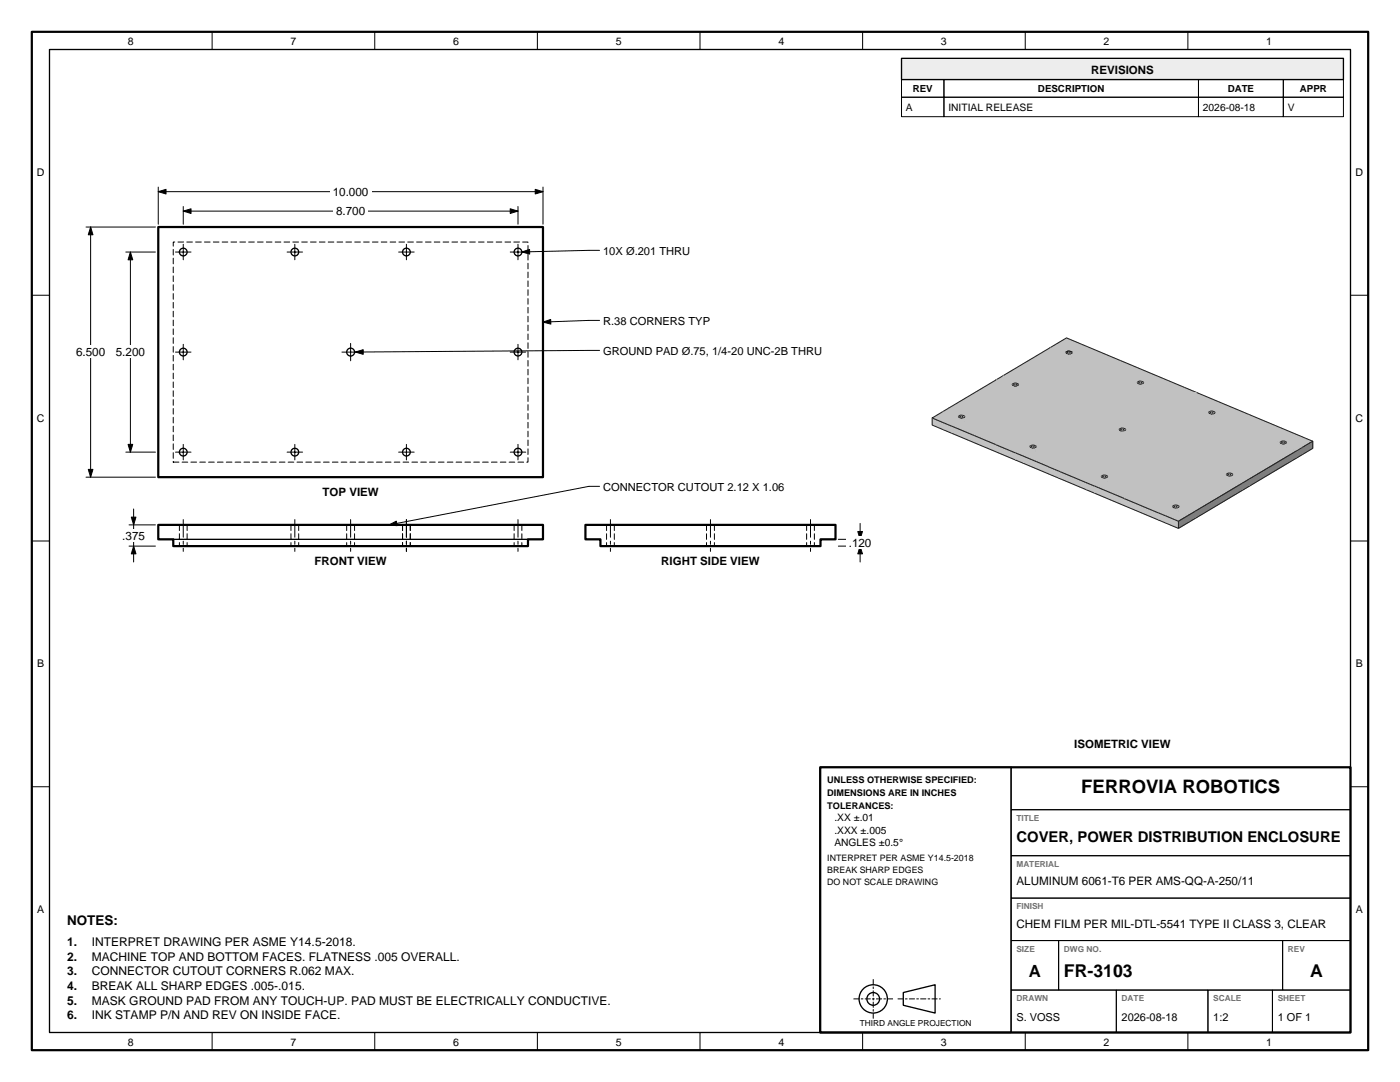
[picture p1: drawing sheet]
<svg xmlns="http://www.w3.org/2000/svg" width="279mm" height="216mm" viewBox="0 0 279 216" stroke-linecap="round" stroke-linejoin="round" font-family="sans-serif">
<path d="M201.8 153.1h67.7v8.5h-67.7zM201.8 161.6h67.7v9.1h-67.7zM201.8 170.7h67.7v8.5h-67.7zM201.8 179.2h67.7v8.5h-67.7zM201.8 187.7h9.5v9.9h-9.5zM201.8 197.6h21v8.4h-21zM211.3 187.7h44.7v9.9h-44.7zM222.8 197.6h18.3v8.4h-18.3zM241.1 197.6h12.8v8.4h-12.8zM253.9 197.6h15.6v8.4h-15.6zM256 187.7h13.5v9.9h-13.5z" fill="none" stroke="#000" stroke-width=".2"/>
<path d="M163.7 153.1h105.8v52.9h-105.8z" fill="none" stroke="#000" stroke-width=".44"/>
<g fill="none" stroke="#000" stroke-width=".26">
<path d="M163.7 153.1h38.1v52.9h-38.1zM180.3 198l6.3-1.5v5.6l-6.3-1.5z"/>
<circle cx="174.3" cy="199.3" r="2.82"/>
<circle cx="174.3" cy="199.3" r="1.27"/>
</g>
<path d="M170.4 199.3h7.8M174.3 195.4v7.8M179.2 199.3h8.5" fill="none" stroke="#000" stroke-width=".2" stroke-dasharray="1.1 .4 .4 .4"/>
<path d="M179.9 11.6h88.2v4.3h-88.2z" fill="#ededeb" stroke="#000" stroke-width=".26"/>
<g fill="none" stroke="#000" stroke-width=".2">
<path d="M179.9 15.9h8.5v3.5h-8.5zM179.9 19.4h8.5v3.9h-8.5zM188.4 15.9h50.8v3.5h-50.8zM188.4 19.4h50.8v3.9h-50.8zM239.2 15.9h16.9v3.5h-16.9zM239.2 19.4h16.9v3.9h-16.9zM256.1 15.9h12v3.5h-12zM256.1 19.4h12v3.9h-12zM31.6 37.3v7.4M31.6 38.2h76.8M108.4 37.3v7.4M35 50.3h3.1"/>
<path d="M36.6 48.7v3.1M57.3 50.3h3.1M58.8 48.7v3.1M79.6 50.3h3.1M81.1 48.7v3.1M101.8 50.3h3.1M103.4 48.7v3.1M35 70.3h3.1M36.6 68.7v3.1M68.2 70.3h3.5M70 68.5v3.5M101.8 70.3h3.1"/>
<path d="M103.4 68.7v3.1M35 90.2h3.1M36.6 88.7v3.1M57.3 90.2h3.1M58.8 88.7v3.1M79.6 90.2h3.1M81.1 88.7v3.1M101.8 90.2h3.1M103.4 88.7v3.1"/>
</g>
<path d="M31.6 45.3h76.8v49.9h-76.8z" fill="none" stroke="#000" stroke-width=".44"/>
<path d="M34.6 48.3h70.8v43.9h-70.8z" fill="none" stroke="#000" stroke-width=".2" stroke-dasharray="1.1 .6"/>
<g fill="none" stroke="#000" stroke-width=".26">
<circle cx="36.6" cy="50.3" r=".77"/>
<circle cx="58.8" cy="50.3" r=".77"/>
<circle cx="81.1" cy="50.3" r=".77"/>
<circle cx="103.4" cy="50.3" r=".77"/>
<circle cx="36.6" cy="70.3" r=".77"/>
<circle cx="70" cy="70.3" r=".79"/>
<circle cx="103.4" cy="70.3" r=".77"/>
<circle cx="36.6" cy="90.2" r=".77"/>
<circle cx="58.8" cy="90.2" r=".77"/>
<circle cx="81.1" cy="90.2" r=".77"/>
<circle cx="103.4" cy="90.2" r=".77"/>
</g>
<path d="M31.6 38.2l1.5-.4v.9zM106.8 37.8l1.6 .4-1.6 .5z" fill="#000" stroke="#000" stroke-width=".2"/>
<path d="M65.8 36.9h8.3v2.6h-8.3z" fill="#fff"/>
<path d="M36.6 41.2v3.5M36.6 42.1h66.8M103.4 41.2v3.5" fill="none" stroke="#000" stroke-width=".2"/>
<path d="M36.6 42.1l1.5-.4v.9zM101.8 41.7l1.6 .4-1.6 .5z" fill="#000" stroke="#000" stroke-width=".2"/>
<path d="M66.5 40.8h7v2.6h-7z" fill="#fff"/>
<path d="M17.2 45.3h13.8M18.1 45.3v49.9M17.2 95.2h13.8" fill="none" stroke="#000" stroke-width=".2"/>
<path d="M18.1 45.3l.4 1.6h-.9zM17.6 93.7h.9l-.4 1.5z" fill="#000" stroke="#000" stroke-width=".2"/>
<path d="M14.6 69h7v2.5h-7z" fill="#fff"/>
<path d="M25.1 50.3h5.9M26 50.3v39.9M25.1 90.2h5.9" fill="none" stroke="#000" stroke-width=".2"/>
<path d="M26 50.3l.5 1.5h-.9zM25.6 88.7h.9l-.5 1.5z" fill="#000" stroke="#000" stroke-width=".2"/>
<path d="M22.5 69h7v2.5h-7z" fill="#fff"/>
<path d="M31.6 104.7h76.8v2.9h-3v1.4h-70.8v-1.4h-3z" fill="none" stroke="#000" stroke-width=".44"/>
<path d="M34.6 107.6h70.8" fill="none" stroke="#000" stroke-width=".26"/>
<path d="M35.8 104.7v4.3M37.3 104.7v4.3M58.1 104.7v4.3M59.6 104.7v4.3M69.2 104.7v4.3M70.8 104.7v4.3M80.3 104.7v4.3M81.9 104.7v4.3M102.6 104.7v4.3M104.1 104.7v4.3" fill="none" stroke="#000" stroke-width=".2" stroke-dasharray="1.1 .6"/>
<path d="M36.6 103.7v6.3M58.8 103.7v6.3M70 103.7v6.3M81.1 103.7v6.3M103.4 103.7v6.3" fill="none" stroke="#000" stroke-width=".2" stroke-dasharray="3.5 .8 .6 .8"/>
<path d="M25.8 104.7h5.2M25.8 109h5.2M26.7 101.6v10.5" fill="none" stroke="#000" stroke-width=".2"/>
<path d="M26.2 103.2h.9l-.4 1.5zM26.7 109l.4 1.5h-.9z" fill="#000" stroke="#000" stroke-width=".2"/>
<path d="M23.8 105.5h5.7v2.6h-5.7z" fill="#fff"/>
<path d="M116.8 104.7h49.9v2.9h-3v1.4h-43.9v-1.4h-3z" fill="none" stroke="#000" stroke-width=".44"/>
<path d="M121.1 104.7v4.3M122.6 104.7v4.3M141 104.7v4.3M142.6 104.7v4.3M161 104.7v4.3M162.5 104.7v4.3" fill="none" stroke="#000" stroke-width=".2" stroke-dasharray="1.1 .6"/>
<path d="M121.8 103.7v6.3M141.8 103.7v6.3M161.8 103.7v6.3" fill="none" stroke="#000" stroke-width=".2" stroke-dasharray="3.5 .8 .6 .8"/>
<path d="M167.3 107.6h5.3M167.3 109h5.3M171.7 104.4v7.7" fill="none" stroke="#000" stroke-width=".2"/>
<path d="M171.2 106.1h.9l-.4 1.5zM171.7 109l.4 1.5h-.9z" fill="#000" stroke="#000" stroke-width=".2"/>
<path d="M168.8 107h5.7v2.5h-5.7z" fill="#fff"/>
<path d="M119.7 50l-15.6 .3M119.7 63.9l-11.3 .4M119.7 69.9l-48.8 .3M119.7 97h-2.2l-39.8 7.7" fill="none" stroke="#000" stroke-width=".2"/>
<path d="M104.1 50.3l1.6-.5v.9zM70.9 70.2l1.6-.4v.9zM108.4 64.3l1.5-.6v1zM77.7 104.7l1.4-.7 .2 .9z" fill="#000" stroke="#000" stroke-width=".2"/>
<g fill="#bdc2c7" stroke="#bdc2c7" stroke-width=".2">
<path d="M209.5 69.4l1.3-.8 2.4 1.1-1.3 .7z"/>
<path d="M213.2 69.7l.5 .1-.1 .3-.3-.1z"/>
<path d="M212.9 69.9l.3-.2 .1 .3-.2 .1z"/>
<path d="M213.7 69.8l.6 .3-.4 .1-.3-.1z"/>
<path d="M212.3 70.2l.6-.3 .2 .2-.4 .2z"/>
<path d="M213.9 70.2l.4-.1 .5 .2h-.8z"/>
<path d="M211.9 70.4l.4-.2 .4 .1v.1z"/>
<path d="M203.3 76.4l9.9-5.8 3.9 1.7v14.8h-13.8z"/>
</g>
<path d="M210.8 68.6l-1.3 .8M213.1 70.1h.5v1.4h-.5zM213.3 70l.7 .3M213.3 70l-.6 .4M217.1 72.3l-3.9-1.7-9.9 5.8" fill="none" stroke="#1f2126" stroke-width=".2"/>
<path d="M213.3 70l.3 .1v1.4h-.3z" fill="#a6abb0" stroke="#a6abb0" stroke-width=".2"/>
<path d="M213.1 70.1l.2-.1v1.5h-.2z" fill="#8a8c91" stroke="#8a8c91" stroke-width=".2"/>
<path d="M213.6 70.1l.3 .1v1.4l-.3-.1z" fill="#bfc4c9" stroke="#1f2126" stroke-width=".2"/>
<path d="M212.7 70.3l.4-.2v1.4l-.4 .2z" fill="#7d8085" stroke="#1f2126" stroke-width=".2"/>
<path d="M213.9 70.2l.1 1.6z" fill="#babfc4" stroke="#1f2126" stroke-width=".2"/>
<path d="M212.7 70.3v1.5z" fill="#696b6e" stroke="#1f2126" stroke-width=".2"/>
<g fill="#bdc2c7" stroke="#bdc2c7" stroke-width=".2">
<path d="M214 70.3h.8l-.4 .2h-.4z"/>
<path d="M211.9 70.4h.8l.1 .1-.4 .1z"/>
<path d="M213.7 70.7l.3-.2h.4l-.5 .3z"/>
<path d="M212.4 70.6l.4-.1 .4 .2-.2 .2z"/>
<path d="M213.4 70.7h.3l.2 .1-.4 .3z"/>
<path d="M213.2 70.7h.2l.1 .4-.5-.2z"/>
<path d="M217.1 72.3l13.8 5.8v9h-13.8z"/>
<path d="M210.8 68.6l2-1.2 10.8 4.5v2.1z"/>
<path d="M213.5 71.1l1.3-.8 12.7 5.3-1.3 .8z"/>
</g>
<path d="M210.8 68.6l2-1.2 10.8 4.5M214 70.3a.8 .8 0 0 1-1.3 .1M217.1 72.3l13.8 5.8M227.3 76.1l.5-.1v1.5h-.5z" fill="none" stroke="#1f2126" stroke-width=".2"/>
<path d="M227.6 76h.2v1.5l-.2-.1z" fill="#a6abb0" stroke="#a6abb0" stroke-width=".2"/>
<path d="M227.3 76.1l.3-.1v1.4l-.3 .1z" fill="#8a8c91" stroke="#8a8c91" stroke-width=".2"/>
<path d="M227.8 76l.4 .2v1.4l-.4-.1z" fill="#bfc4c9" stroke="#1f2126" stroke-width=".2"/>
<path d="M227 76.2l.3-.1v1.4l-.3 .2z" fill="#7d8085" stroke="#1f2126" stroke-width=".2"/>
<g fill="#bdc2c7" stroke="#bdc2c7" stroke-width=".2">
<path d="M227.5 75.6l.4 .2-.1 .2h-.2z"/>
<path d="M227.1 75.9l.4-.3 .1 .4-.3 .1z"/>
</g>
<path d="M227.8 76l-.5 .1" fill="none" stroke="#1f2126" stroke-width=".2"/>
<path d="M228.2 76.2l.1 1.5z" fill="#babfc4" stroke="#1f2126" stroke-width=".2"/>
<path d="M227 76.2v1.6z" fill="#696b6e" stroke="#1f2126" stroke-width=".2"/>
<g fill="#bdc2c7" stroke="#bdc2c7" stroke-width=".2">
<path d="M214.7 71.6l14.7 6.1v4.8h-11.4l-3.3-1.3z"/>
<path d="M227.9 75.8l.7 .3-.4 .1-.4-.2z"/>
<path d="M226.6 76.2l.5-.3 .2 .2-.3 .1z"/>
<path d="M228.2 76.2l.4-.1 .4 .2h-.7z"/>
<path d="M202.5 76l.5 .2-.2 .2h-.2z"/>
<path d="M226.2 76.4l.4-.2h.4v.2z"/>
<path d="M228.3 76.3h.7l-.4 .2-.4-.1z"/>
<path d="M226.2 76.4h.8v.1l-.4 .1z"/>
<path d="M227.9 76.6l.3-.2 .4 .1-.5 .3z"/>
<path d="M226.6 76.6l.4-.1 .4 .2-.1 .2z"/>
<path d="M227.7 76.7l.2-.1 .2 .2-.4 .2z"/>
<path d="M227.4 76.7h.3v.3l-.4-.1z"/>
<path d="M189.6 84.7l13.7-8.3v10.7h-7.8z"/>
<path d="M200.1 75l9.4-5.6 4 1.7 1.2 .5v9.6z"/>
<path d="M198.8 75.8l1.3-.8 2.4 1-1.3 .8z"/>
<path d="M200.1 75l11.9 5z"/>
</g>
<path d="M200.1 75h.1M202.3 76.5l.5-.1v1.5h-.5zM202.6 76.4h.2M203.3 76.4l-13.7 8.3 5.9 2.4M209.5 69.4l-10.7 6.4M227.8 76l.5 .3a.71 .71 0 0 1-1.3-.1l.3-.1" fill="none" stroke="#1f2126" stroke-width=".2"/>
<path d="M202.6 76.4h.2v1.5l-.2-.1z" fill="#a6abb0" stroke="#a6abb0" stroke-width=".2"/>
<path d="M202.3 76.5l.3-.1v1.4l-.3 .1z" fill="#8a8c91" stroke="#8a8c91" stroke-width=".2"/>
<path d="M202.8 76.4l.4 .2v1.4l-.4-.1z" fill="#bfc4c9" stroke="#1f2126" stroke-width=".2"/>
<path d="M202 76.7l.3-.2v1.4l-.3 .2z" fill="#7d8085" stroke="#1f2126" stroke-width=".2"/>
<path d="M202.1 76.3l.4-.3 .1 .4-.3 .1z" fill="#bdc2c7" stroke="#bdc2c7" stroke-width=".2"/>
<path d="M202.6 76.4l-.3 .1" fill="none" stroke="#1f2126" stroke-width=".2"/>
<path d="M203.2 76.6l.1 1.5z" fill="#babfc4" stroke="#1f2126" stroke-width=".2"/>
<path d="M202 76.7v1.5z" fill="#696b6e" stroke="#1f2126" stroke-width=".2"/>
<g fill="#bdc2c7" stroke="#bdc2c7" stroke-width=".2">
<path d="M203 76.2l.6 .3-.4 .1-.4-.2z"/>
<path d="M201.6 76.6l.5-.3 .2 .2-.3 .2z"/>
<path d="M203.2 76.6l.4-.1 .4 .2h-.7z"/>
<path d="M201.2 76.8l.4-.2 .4 .1v.1z"/>
<path d="M198.8 75.8l11.9 5z"/>
<path d="M203.3 76.7h.7l-.3 .2-.4-.1z"/>
<path d="M201.2 76.8h.8l.1 .1-.4 .1z"/>
<path d="M202.9 77l.4-.2 .4 .1-.6 .3z"/>
<path d="M201.7 77l.4-.1 .3 .2-.1 .2z"/>
<path d="M202.7 77.1l.2-.1 .2 .2-.3 .3z"/>
<path d="M202.4 77.1h.3l.1 .4-.5-.2z"/>
<path d="M202.8 77.5l1.2-.8 9.3 3.9v1.3z"/>
<path d="M230.9 78.1l13.8 5.7v3.3h-13.8z"/>
<path d="M223.6 71.9l12.8 5.4v1h-2.5l-10.3-4.3z"/>
<path d="M236.4 77.3l2.5 1h-2.5z"/>
<path d="M227.7 77l1.3-.7 12.7 5.3-1.2 .8z"/>
<path d="M233.9 78.3h2.5v1.1z"/>
<path d="M229.4 77.7l11.4 4.8h-11.4z"/>
<path d="M212 80l11.9 5z"/>
</g>
<path d="M198.8 75.8h.1M202.8 76.4l.5 .3a.71 .71 0 0 1-1.3 0l.3-.2M223.6 71.9l15.3 6.4M230.9 78.1l13.8 5.7M241.6 82h.5v1.4l-.5 .1z" fill="none" stroke="#1f2126" stroke-width=".2"/>
<path d="M241.8 82h.3v1.4h-.3z" fill="#a6abb0" stroke="#a6abb0" stroke-width=".2"/>
<path d="M241.6 82h.2v1.4l-.2 .1z" fill="#8a8c91" stroke="#8a8c91" stroke-width=".2"/>
<path d="M242.1 82l.3 .2v1.4l-.3-.2z" fill="#bfc4c9" stroke="#1f2126" stroke-width=".2"/>
<path d="M241.2 82.2l.4-.2v1.5l-.4 .1z" fill="#7d8085" stroke="#1f2126" stroke-width=".2"/>
<g fill="#bdc2c7" stroke="#bdc2c7" stroke-width=".2">
<path d="M241.7 81.6l.5 .2-.1 .2h-.3z"/>
<path d="M241.4 81.8l.3-.2 .1 .4h-.2z"/>
</g>
<path d="M242.1 82h-.5" fill="none" stroke="#1f2126" stroke-width=".2"/>
<path d="M242.4 82.2l.1 1.5z" fill="#babfc4" stroke="#1f2126" stroke-width=".2"/>
<path d="M241.2 82.2v1.6z" fill="#696b6e" stroke="#1f2126" stroke-width=".2"/>
<g fill="#bdc2c7" stroke="#bdc2c7" stroke-width=".2">
<path d="M242.2 81.8l.6 .3-.4 .1-.3-.2z"/>
<path d="M188.1 82.2l1.3-.8 2.4 1-1.3 .8z"/>
<path d="M240.8 82.2l.6-.4 .2 .2-.4 .2z"/>
<path d="M210.7 80.8l11.9 5z"/>
<path d="M213.3 80.6l10.6 4.4-1.3 .8-9.3-3.9z"/>
<path d="M242.4 82.2l.4-.1 .5 .2h-.8z"/>
<path d="M240.5 82.4l.3-.2h.4v.2z"/>
<path d="M242.5 82.3h.8l-.4 .2-.4-.1z"/>
<path d="M240.5 82.4h.7l.1 .1-.4 .1z"/>
<path d="M242.2 82.6l.3-.2 .4 .1-.5 .3z"/>
</g>
<path d="M189.4 81.4l-1.3 .8M191.6 82.9l.5-.1v1.5h-.5zM241.6 82l-.4 .2 .1 .3M242.1 82l.4 .3-.3 .3" fill="none" stroke="#1f2126" stroke-width=".2"/>
<path d="M191.9 82.8h.2v1.5l-.2-.1z" fill="#a6abb0" stroke="#a6abb0" stroke-width=".2"/>
<path d="M191.6 82.9l.3-.1v1.4l-.3 .1z" fill="#8a8c91" stroke="#8a8c91" stroke-width=".2"/>
<path d="M192.1 82.8l.4 .2v1.4l-.4-.1z" fill="#bfc4c9" stroke="#1f2126" stroke-width=".2"/>
<path d="M191.3 83l.3-.1v1.4l-.3 .2z" fill="#7d8085" stroke="#1f2126" stroke-width=".2"/>
<g fill="#bdc2c7" stroke="#bdc2c7" stroke-width=".2">
<path d="M240.9 82.6l.4-.1 .4 .1-.2 .2z"/>
<path d="M191.8 82.4l.4 .2-.1 .2h-.2z"/>
<path d="M191.4 82.7l.4-.3 .1 .4-.3 .1z"/>
</g>
<path d="M192.1 82.8l-.5 .1M241.3 82.5l.4 .1" fill="none" stroke="#1f2126" stroke-width=".2"/>
<path d="M192.5 83l.1 1.5z" fill="#babfc4" stroke="#1f2126" stroke-width=".2"/>
<g fill="#bdc2c7" stroke="#bdc2c7" stroke-width=".2">
<path d="M241.9 82.6h.3l.2 .2-.4 .2z"/>
<path d="M241.7 82.6h.2l.1 .4-.5-.2z"/>
</g>
<path d="M242.2 82.6h-.5" fill="none" stroke="#1f2126" stroke-width=".2"/>
<path d="M191.3 83v1.6z" fill="#696b6e" stroke="#1f2126" stroke-width=".2"/>
<g fill="#bdc2c7" stroke="#bdc2c7" stroke-width=".2">
<path d="M192.2 82.6l.7 .3-.4 .1-.4-.2z"/>
<path d="M190.9 83l.5-.3 .2 .2-.3 .1z"/>
<path d="M192.5 83l.4-.1 .4 .2h-.7z"/>
<path d="M190.5 83.2l.4-.2h.4v.2z"/>
<path d="M244.7 83.8l7.9 3.3h-7.9z"/>
<path d="M236.4 78.3h2.5l10.3 4.4v2l-12.8-5.3z"/>
<path d="M192.6 83.1h.7l-.4 .2-.4-.1z"/>
<path d="M190.5 83.2h.8v.1l-.3 .1z"/>
<path d="M192.2 83.4l.3-.2 .4 .1-.5 .3z"/>
<path d="M191 83.4l.3-.1 .4 .1-.1 .3z"/>
<path d="M192 83.5l.2-.1 .2 .2-.4 .2z"/>
<path d="M191.7 83.4l.3 .1v.3l-.4-.1z"/>
</g>
<path d="M238.9 78.3l10.3 4.4M190 85.1l-4-1.7v1.4l4 1.7M192.1 82.8l.5 .3a.71 .71 0 0 1-1.3-.1l.3-.1M204.7 91l-15.1-6.3v.6l15.1 6.4M224 85.4h-.3v1.4h.3M224 85.4h.1M224 86.8h.1M224 85.4h.2v1.4h-.2M244.7 83.8l7.9 3.3" fill="none" stroke="#1f2126" stroke-width=".2"/>
<g fill="#bfc4c9" stroke="#bfc4c9" stroke-width=".2">
<path d="M186 83.4l2.5 1v1.4l-2.5-1z"/>
<path d="M189.6 84.7l15.1 6.3v.7l-15.1-6.4z"/>
<path d="M188.5 84.4l1.5 .7v1.4l-1.5-.7z"/>
</g>
<path d="M224 85.4v1.4z" fill="#999ca1" stroke="#999ca1" stroke-width=".2"/>
<path d="M224 85.4h.2v1.4h-.2z" fill="#a6abb0" stroke="#a6abb0" stroke-width=".2"/>
<path d="M223.7 85.4h.3v1.4h-.3z" fill="#8a8c91" stroke="#8a8c91" stroke-width=".2"/>
<path d="M224.2 85.4l.4 .2v1.4l-.4-.2z" fill="#bfc4c9" stroke="#1f2126" stroke-width=".2"/>
<path d="M223.9 85l.1 .4z" fill="#bdc2c7" stroke="#bdc2c7" stroke-width=".2"/>
<path d="M224 85.4h.1" fill="none" stroke="#1f2126" stroke-width=".2"/>
<path d="M223.4 85.6l.3-.2v1.4l-.3 .2z" fill="#7d8085" stroke="#1f2126" stroke-width=".2"/>
<g fill="#bdc2c7" stroke="#bdc2c7" stroke-width=".2">
<path d="M223.9 85l.4 .2-.1 .2h-.2z"/>
<path d="M223.5 85.2l.4-.2 .1 .4h-.3z"/>
<path d="M224.3 85.2l.7 .3-.4 .1-.4-.2z"/>
<path d="M223 85.6l.5-.4 .2 .2-.3 .2z"/>
<path d="M224.6 85.6l.4-.1 .4 .2h-.7z"/>
<path d="M222.6 85.8l.4-.2h.4v.1z"/>
<path d="M224.7 85.7h.7z"/>
<path d="M224.7 85.7h.7l-.3 .2-.5-.1z"/>
<path d="M222.6 85.8l.8-.1z"/>
<path d="M195.5 87.1h7.8v3.3z"/>
<path d="M186 83.4l2.1-1.2 10.7 4.5v2.1z"/>
<path d="M224.3 86l.3-.2 .5 .1-.6 .3z"/>
<path d="M224.1 86h.2l.2 .2-.3 .2z"/>
<path d="M223.8 86h.3v.4l-.4-.2z"/>
<path d="M224.1 86v.4z"/>
<path d="M203.3 87.1h13.8v9.1l-13.8-5.8z"/>
<path d="M189.4 81.4l9.4-5.6 2.4 1 2.8 1.2v9.6z"/>
<path d="M192 83.8l1.3-.7 12.7 5.3-1.2 .8z"/>
<path d="M244.7 87.1h7.9l5.9 2.5-13.8 8.2z"/>
<path d="M249.2 82.7l12.8 5.3-2.1 1.3-10.7-4.6z"/>
</g>
<g fill="none" stroke="#1f2126" stroke-width=".2">
<path d="M198.8 75.8l-9.4 5.6M188.1 82.2l-2.1 1.2 12.8 5.4M190 86.5l12.7 5.3M190 85.1l12.7 5.3M195.5 87.1l21.6 9.1M223.4 85.7h.1M223.8 86h.3M224.1 86h.1M224.6 85.6l.1 1.5zM224.7 85.7a.82 .82 0 0 0-1.3 0M224.7 85.7h.1M224.7 85.7l-.6 .3"/>
<path d="M249.2 82.7l12.8 5.3-2.1 1.3M252.6 87.1l5.9 2.5-13.8 8.2M255.8 88h.5v1.4h-.5z"/>
</g>
<path d="M224.6 85.6l.1 1.5z" fill="#babfc4" stroke="#babfc4" stroke-width=".2"/>
<path d="M224.7 85.7v1.4z" fill="#b3b5bd" stroke="#b3b5bd" stroke-width=".2"/>
<path d="M190 85.1l12.7 5.3v1.4l-12.7-5.3z" fill="#bfc4c9" stroke="#bfc4c9" stroke-width=".2"/>
<path d="M256.1 88h.2v1.4h-.2z" fill="#a6abb0" stroke="#a6abb0" stroke-width=".2"/>
<path d="M255.8 88h.3v1.4h-.3z" fill="#8a8c91" stroke="#8a8c91" stroke-width=".2"/>
<path d="M256.3 88l.4 .2v1.4l-.4-.2z" fill="#bfc4c9" stroke="#1f2126" stroke-width=".2"/>
<path d="M255.5 88.2l.3-.2v1.4l-.3 .2z" fill="#7d8085" stroke="#1f2126" stroke-width=".2"/>
<g fill="#bdc2c7" stroke="#bdc2c7" stroke-width=".2">
<path d="M256 87.6l.4 .2-.1 .2h-.2z"/>
<path d="M255.6 87.8l.4-.2 .1 .4h-.3z"/>
</g>
<path d="M256.3 88h-.5" fill="none" stroke="#1f2126" stroke-width=".2"/>
<path d="M256.7 88.2l.1 1.5z" fill="#babfc4" stroke="#1f2126" stroke-width=".2"/>
<path d="M255.5 88.2v1.5z" fill="#696b6e" stroke="#1f2126" stroke-width=".2"/>
<g fill="#bdc2c7" stroke="#bdc2c7" stroke-width=".2">
<path d="M256.4 87.8l.7 .3-.4 .1-.4-.2z"/>
<path d="M255.1 88.1l.5-.3 .2 .2-.3 .2z"/>
<path d="M256.7 88.2l.4-.1 .4 .1-.7 .1z"/>
<path d="M254.7 88.4l.4-.3 .4 .1v.1z"/>
<path d="M217.1 87.1h13.8v14.9l-13.8-5.8z"/>
<path d="M204 78l14.7 6.1v4.8h-11.4l-3.3-1.3z"/>
<path d="M218 82.5h11.4v4.8z"/>
</g>
<path d="M217.1 96.2l13.8 5.8M255.8 88l-.3 .3M256.3 88l.5 .3M259.9 89.3l2.1-1.3v1.5l-2.1 1.2" fill="none" stroke="#1f2126" stroke-width=".2"/>
<path d="M259.9 89.3l2.1-1.3v1.5l-2.1 1.2z" fill="#7d8085" stroke="#7d8085" stroke-width=".2"/>
<path d="M223.4 85.6v1.6z" fill="#696b6e" stroke="#1f2126" stroke-width=".2"/>
<g fill="#bdc2c7" stroke="#bdc2c7" stroke-width=".2">
<path d="M218.7 84.1l11.4 4.8h-11.4z"/>
<path d="M222.6 85.8l.8-.1v.2l-.4 .1z"/>
<path d="M223 86l.4-.1 .4 .1-.1 .2z"/>
<path d="M256.8 88.3l.7-.1-.4 .3-.4-.1z"/>
<path d="M254.7 88.4l.8-.1v.2l-.3 .1z"/>
<path d="M256.4 88.6l.3-.2 .4 .1-.5 .3z"/>
</g>
<path d="M205.9 88.8h.5v1.4l-.5 .1zM223.4 85.7l.4 .3M255.5 88.3v.2M256.8 88.3l-.4 .3" fill="none" stroke="#1f2126" stroke-width=".2"/>
<path d="M206.1 88.8h.3v1.4h-.3z" fill="#a6abb0" stroke="#a6abb0" stroke-width=".2"/>
<path d="M205.9 88.8h.2v1.4l-.2 .1z" fill="#8a8c91" stroke="#8a8c91" stroke-width=".2"/>
<path d="M206.4 88.8l.3 .2v1.4l-.3-.2z" fill="#bfc4c9" stroke="#1f2126" stroke-width=".2"/>
<path d="M205.6 89l.3-.2v1.5l-.3 .1z" fill="#7d8085" stroke="#1f2126" stroke-width=".2"/>
<g fill="#bdc2c7" stroke="#bdc2c7" stroke-width=".2">
<path d="M255.2 88.6l.3-.1 .4 .1-.1 .2z"/>
<path d="M206 88.4l.5 .2-.1 .2h-.3z"/>
<path d="M205.7 88.6l.3-.2 .1 .4h-.2z"/>
</g>
<path d="M206.4 88.8h-.5M255.5 88.5l.4 .1" fill="none" stroke="#1f2126" stroke-width=".2"/>
<path d="M206.7 89l.1 1.5z" fill="#babfc4" stroke="#1f2126" stroke-width=".2"/>
<g fill="#bdc2c7" stroke="#bdc2c7" stroke-width=".2">
<path d="M256.2 88.6h.2l.2 .2-.4 .2z"/>
<path d="M255.9 88.6h.3v.4l-.4-.2z"/>
</g>
<path d="M256.4 88.6h-.5" fill="none" stroke="#1f2126" stroke-width=".2"/>
<path d="M205.6 89l-.1 1.6z" fill="#696b6e" stroke="#1f2126" stroke-width=".2"/>
<g fill="#bdc2c7" stroke="#bdc2c7" stroke-width=".2">
<path d="M206.5 88.6l.6 .3-.4 .1-.3-.2z"/>
<path d="M205.1 89l.6-.4 .2 .2-.3 .2z"/>
<path d="M206.7 89l.4-.1 .5 .2h-.8z"/>
<path d="M204.8 89.2l.3-.2h.5l-.1 .2z"/>
<path d="M206.8 89.1h.8l-.4 .2-.4-.1z"/>
<path d="M204.8 89.2h.7l.1 .1-.4 .1z"/>
<path d="M206.5 89.4l.3-.2 .4 .1-.5 .3z"/>
<path d="M256.2 89l1.3-.8 2.4 1.1-1.2 .7z"/>
<path d="M205.2 89.4l.4-.1 .4 .1-.2 .2z"/>
<path d="M230.9 87.1h13.8v10.7l-9.8 5.9-4-1.7z"/>
<path d="M242 83l1.3-.7 12.7 5.3-1.3 .8z"/>
<path d="M229.4 82.5h11.4l3.2 1.4v9.6l-14.6-6.2z"/>
<path d="M224.2 86.4l1.2-.7 7.1 2.9 2.2 1v1.3z"/>
<path d="M225.4 85.7l11.9 5z"/>
<path d="M244 83.9l14.7 6.1-9.5 5.6-3.9-1.6-1.3-.5z"/>
<path d="M224.1 86.4l11.9 5z"/>
<path d="M206.2 89.4h.3l.2 .2-.4 .2z"/>
<path d="M206 89.4h.2l.1 .4-.5-.2z"/>
<path d="M198.8 86.7l12.8 5.4v1h-2.4l-10.4-4.3z"/>
<path d="M207.3 88.9h11.4v4.8z"/>
<path d="M206.3 89.8l1.3-.7 12.7 5.3-1.3 .8z"/>
<path d="M218.7 88.9h11.4l3.2 1.4v9.6l-14.6-6.2z"/>
<path d="M234.7 89.6l10.6 4.4-1.3 .8-9.3-3.9z"/>
<path d="M237.3 90.6l11.9 5z"/>
<path d="M211.6 92.1l2.5 1h-2.5z"/>
<path d="M209.2 93.1h2.4v1z"/>
</g>
<path d="M198.8 88.8l12.8 5.3M202.7 91.8l8.7 3.7M202.7 90.4l8.7 3.6M204.7 91.7l15.1 6.3M204.7 91l15.1 6.3M206.4 88.8l.4 .3a.71 .71 0 0 1-1.2-.1l.3-.2M244.7 97.8l-9.8 5.9-4-1.7M245.1 94.4h.5v1.4h-.5zM246.7 96.6l11.8-7v.7l-11.8 7M259.9 90.7l-10.7 6.4M259.9 89.3l-10.7 6.3" fill="none" stroke="#1f2126" stroke-width=".2"/>
<g fill="#7d8085" stroke="#7d8085" stroke-width=".2">
<path d="M258.7 90l1.2-.7v1.4l-1.2 .7z"/>
<path d="M246.7 96.6l11.8-7v.7l-11.8 7z"/>
<path d="M249.2 95.6l9.5-5.6v1.4l-9.5 5.7z"/>
</g>
<g fill="#bfc4c9" stroke="#bfc4c9" stroke-width=".2">
<path d="M204.7 91l8.3 3.5h-1.6l-6.7-2.8z"/>
<path d="M202.7 90.4l1.6 .6v1.5l-1.6-.7z"/>
<path d="M204.3 91l5.5 2.4v1.4l-5.5-2.3z"/>
<path d="M211.4 94.5h1.6l6.8 2.8v.7z"/>
<path d="M209.8 93.4l1.6 .6v1.5l-1.6-.7z"/>
</g>
<path d="M245.3 94.4h.3v1.4h-.3z" fill="#a6abb0" stroke="#a6abb0" stroke-width=".2"/>
<path d="M245.1 94.4h.2v1.4h-.2z" fill="#8a8c91" stroke="#8a8c91" stroke-width=".2"/>
<path d="M245.6 94.4l.4 .1v1.5l-.4-.2z" fill="#bfc4c9" stroke="#1f2126" stroke-width=".2"/>
<path d="M244.8 94.6l.3-.2v1.4l-.3 .2z" fill="#7d8085" stroke="#1f2126" stroke-width=".2"/>
<g fill="#bdc2c7" stroke="#bdc2c7" stroke-width=".2">
<path d="M236 91.4l11.9 5z"/>
<path d="M245.3 94l.4 .2-.1 .2h-.3z"/>
<path d="M244.9 94.2l.4-.2v.4h-.2z"/>
</g>
<path d="M245.6 94.4h-.5M247.9 96.4h.1" fill="none" stroke="#1f2126" stroke-width=".2"/>
<path d="M246 94.5v1.6z" fill="#babfc4" stroke="#1f2126" stroke-width=".2"/>
<path d="M211.4 94l5.6 2.4v1.4l-5.6-2.3z" fill="#bfc4c9" stroke="#bfc4c9" stroke-width=".2"/>
<path d="M211.4 95.5l5.6 2.3M211.4 94l5.6 2.4" fill="none" stroke="#1f2126" stroke-width=".2"/>
<path d="M244.8 94.6v1.5z" fill="#696b6e" stroke="#1f2126" stroke-width=".2"/>
<g fill="#bdc2c7" stroke="#bdc2c7" stroke-width=".2">
<path d="M245.7 94.2l.7 .2-.4 .1-.4-.1z"/>
<path d="M244.4 94.5l.5-.3 .2 .2-.3 .2z"/>
</g>
<path d="M220.1 94.8h.5v1.4h-.5zM245.1 94.4l-.3 .2M245.6 94.4l.4 .1" fill="none" stroke="#1f2126" stroke-width=".2"/>
<path d="M220.4 94.8h.2v1.4h-.2z" fill="#a6abb0" stroke="#a6abb0" stroke-width=".2"/>
<path d="M220.1 94.8h.3v1.4h-.3z" fill="#8a8c91" stroke="#8a8c91" stroke-width=".2"/>
<path d="M220.6 94.8l.4 .2v1.4l-.4-.2z" fill="#bfc4c9" stroke="#1f2126" stroke-width=".2"/>
<path d="M246 94.5l.4-.1 .4 .2-.8 .1z" fill="#bdc2c7" stroke="#bdc2c7" stroke-width=".2"/>
<path d="M246 94.5v.2" fill="none" stroke="#1f2126" stroke-width=".2"/>
<path d="M219.8 95l.3-.2v1.4l-.3 .2z" fill="#7d8085" stroke="#1f2126" stroke-width=".2"/>
<g fill="#bdc2c7" stroke="#bdc2c7" stroke-width=".2">
<path d="M220.3 94.4l.4 .2-.1 .2h-.2z"/>
<path d="M219.9 94.6l.4-.2 .1 .4h-.3z"/>
<path d="M244 94.8l.4-.3 .4 .1v.1z"/>
</g>
<path d="M220.6 94.8h-.5M244.8 94.6v.1" fill="none" stroke="#1f2126" stroke-width=".2"/>
<path d="M221 95l.1 1.5z" fill="#babfc4" stroke="#1f2126" stroke-width=".2"/>
<path d="M219.8 95v1.5z" fill="#696b6e" stroke="#1f2126" stroke-width=".2"/>
<g fill="#bdc2c7" stroke="#bdc2c7" stroke-width=".2">
<path d="M246 94.7l.8-.1-.4 .3-.4-.1z"/>
<path d="M220.7 94.6l.7 .3-.4 .1-.4-.2z"/>
<path d="M219.4 94.9l.5-.3 .2 .2-.3 .2z"/>
<path d="M244 94.8l.8-.1v.1l-.4 .1z"/>
<path d="M245.7 95l.3-.2 .4 .1-.5 .3z"/>
<path d="M221 95l.4-.1 .4 .1-.7 .1z"/>
<path d="M244.4 94.9l.4-.1 .4 .2-.1 .2z"/>
<path d="M245.5 95.4l1.3-.8 2.4 1-1.3 .8z"/>
<path d="M219 95.2l.4-.3 .4 .1v.1z"/>
<path d="M245.4 95h.3l.2 .2-.4 .2z"/>
<path d="M245.2 95h.2l.1 .4-.4-.2z"/>
<path d="M221.1 95.1l.7-.1-.4 .3-.4-.1z"/>
<path d="M219 95.2l.8-.1v.1l-.3 .1z"/>
<path d="M220.7 95.4l.3-.2 .4 .1-.5 .3z"/>
<path d="M219.5 95.3l.3-.1 .4 .2-.1 .2z"/>
<path d="M220.5 95.4h.2l.2 .2-.4 .2z"/>
<path d="M220.2 95.4h.3v.4l-.4-.2z"/>
<path d="M233.3 90.3l14.6 6.1-9.4 5.6-5.2-2.1z"/>
<path d="M220.5 95.8l1.3-.8 12.7 5.4-1.2 .7z"/>
</g>
<path d="M217 97.8l1.5 .6M217 96.4l1.5 .6M220.6 94.8l.5 .3a.71 .71 0 0 1-1.3-.1l.3-.2M246 94.7a.8 .8 0 0 1-1.2 0M246.7 96.6l-11.8 7.1v.6l11.8-7M247.9 97.8h.1M247.9 96.4h.1M249.2 95.6l-10.7 6.4M249.2 97.1l-10.7 6.4M234.4 100.8h.5v1.4h-.5z" fill="none" stroke="#1f2126" stroke-width=".2"/>
<g fill="#7d8085" stroke="#7d8085" stroke-width=".2">
<path d="M249.2 95.6v1.5z"/>
<path d="M247.9 96.4l1.3-.8v1.5l-1.3 .7z"/>
<path d="M247.9 96.4v1.4z"/>
<path d="M234.9 103.7l11.8-7.1v.7l-11.8 7z"/>
<path d="M238.5 102l9.4-5.6v1.4l-9.4 5.7z"/>
</g>
<path d="M217 96.4l1.5 .6v1.4l-1.5-.6z" fill="#bfc4c9" stroke="#bfc4c9" stroke-width=".2"/>
<path d="M234.6 100.8h.3v1.4h-.3z" fill="#a6abb0" stroke="#a6abb0" stroke-width=".2"/>
<path d="M234.4 100.8h.2v1.4h-.2z" fill="#8a8c91" stroke="#8a8c91" stroke-width=".2"/>
<path d="M234.9 100.8l.3 .1v1.4l-.3-.1z" fill="#bfc4c9" stroke="#1f2126" stroke-width=".2"/>
<g fill="#bfc4c9" stroke="#bfc4c9" stroke-width=".2">
<path d="M219.8 97.3l15.1 6.4v.6l-15.1-6.3z"/>
<path d="M218.5 97l12.7 5.4v1.4l-12.7-5.4z"/>
</g>
<path d="M211.6 94.1l12.8 5.4M218.5 98.4l12.7 5.4M218.5 97l12.7 5.4M219.8 97.3l15.1 6.4v.6l-15.1-6.3" fill="none" stroke="#1f2126" stroke-width=".2"/>
<path d="M211.6 93.1h2.5l10.3 4.3v2.1l-12.8-5.4z" fill="#bdc2c7" stroke="#bdc2c7" stroke-width=".2"/>
<path d="M234.1 101l.3-.2v1.4l-.3 .2z" fill="#7d8085" stroke="#1f2126" stroke-width=".2"/>
<g fill="#bdc2c7" stroke="#bdc2c7" stroke-width=".2">
<path d="M234.5 100.4l.5 .2-.1 .2h-.3z"/>
<path d="M234.2 100.6l.3-.2 .1 .4h-.2z"/>
</g>
<path d="M234.9 100.8h-.5" fill="none" stroke="#1f2126" stroke-width=".2"/>
<path d="M235.2 100.9l.1 1.6z" fill="#babfc4" stroke="#1f2126" stroke-width=".2"/>
<path d="M234.1 101l-.1 1.5z" fill="#696b6e" stroke="#1f2126" stroke-width=".2"/>
<g fill="#bdc2c7" stroke="#bdc2c7" stroke-width=".2">
<path d="M224.4 97.4l12.8 5.4-2 1.2-10.8-4.5z"/>
<path d="M235 100.6l.6 .2-.4 .1-.3-.1z"/>
<path d="M233.6 100.9l.6-.3 .2 .2-.3 .2z"/>
<path d="M235.2 100.9l.4-.1 .5 .2-.8 .1z"/>
<path d="M233.3 101.1l.3-.2 .5 .1-.1 .1z"/>
<path d="M235.3 101.1l.8-.1-.4 .2h-.4z"/>
<path d="M233.3 101.1h.7l.1 .1-.4 .1z"/>
<path d="M235 101.4l.3-.2h.4l-.5 .4z"/>
<path d="M233.7 101.3l.4-.1 .4 .2-.2 .2z"/>
<path d="M234.8 101.8l1.3-.8 2.4 1-1.3 .8z"/>
<path d="M234.7 101.4h.3l.2 .2-.4 .2z"/>
<path d="M234.5 101.4h.2l.1 .4-.5-.2z"/>
</g>
<path d="M224.4 99.5l10.8 4.5 2-1.2M231.2 102.4l4 1.6v1.4l-4-1.6M234.9 100.8l.4 .3a.81 .81 0 0 1-1.3 0l.4-.3M237.2 102.8l-2 1.2v1.4l3.3-1.9M238.5 102l-1.3 .8" fill="none" stroke="#1f2126" stroke-width=".2"/>
<g fill="#7d8085" stroke="#7d8085" stroke-width=".2">
<path d="M237.2 102.8l1.3-.8v1.5l-1.3 .7z"/>
<path d="M235.2 104l2-1.2v1.4l-2 1.2z"/>
</g>
<g fill="#bfc4c9" stroke="#bfc4c9" stroke-width=".2">
<path d="M231.2 102.4l1.6 .6v1.4l-1.6-.6z"/>
<path d="M232.8 103l2.4 1v1.4l-2.4-1z"/>
</g>
<path d="M6.3 6.3h266.7v203.2h-266.7z" fill="none" stroke="#000" stroke-width=".44"/>
<path d="M9.9 9.9h259.6v196.1h-259.6z" fill="none" stroke="#000" stroke-width=".26"/>
<g fill="none" stroke="#000" stroke-width=".2">
<path d="M42.3 6.3v3.6M74.8 6.3v3.6M107.2 6.3v3.6M139.7 6.3v3.6M172.2 6.3v3.6M204.6 6.3v3.6M237.1 6.3v3.6M6.3 58.9h3.6M269.5 58.9h3.5M6.3 107.9h3.6M269.5 107.9h3.5M6.3 157h3.6"/>
<path d="M269.5 157h3.5M42.3 206v3.5M74.8 206v3.5M107.2 206v3.5M139.7 206v3.5M172.2 206v3.5M204.6 206v3.5M237.1 206v3.5"/>
</g>
<text font-size="3.7" x="215.8" y="158.3">FERROVIA ROBOTICS</text>
<g font-size="3.5">
<text x="212.3" y="194.9">FR-3103</text>
<text x="261.5" y="194.9">A</text>
</g>
<text font-size="3.4" x="205.3" y="194.9">A</text>
<text font-size="3" x="202.8" y="168">COVER, POWER DISTRIBUTION ENCLOSURE</text>
<text font-size="2.7" x="13.4" y="184.6">NOTES:</text>
<g font-size="2.4">
<text x="13.4" y="188.7">1.</text>
<text x="13.4" y="191.7">2.</text>
<text x="18.3" y="188.7">INTERPRET DRAWING PER ASME Y14.5-2018.</text>
<text x="18.3" y="191.7">MACHINE TOP AND BOTTOM FACES. FLATNESS .005 OVERALL.</text>
<text x="13.4" y="194.6">3.</text>
<text x="13.4" y="197.5">4.</text>
<text x="18.3" y="194.6">CONNECTOR CUTOUT CORNERS R.062 MAX.</text>
<text x="18.3" y="197.5">BREAK ALL SHARP EDGES .005-.015.</text>
<text x="13.4" y="200.4">5.</text>
<text x="13.4" y="203.4">6.</text>
<text x="18.3" y="200.4">MASK GROUND PAD FROM ANY TOUCH-UP. PAD MUST BE ELECTRICALLY CONDUCTIVE.</text>
<text x="18.3" y="203.4">INK STAMP P/N AND REV ON INSIDE FACE.</text>
</g>
<g font-size="2.3">
<text x="217.8" y="14.7">REVISIONS</text>
<text x="66.4" y="39.1">10.000</text>
<text x="67.1" y="42.9">8.700</text>
<text x="15.2" y="71.1">6.500</text>
<text x="23.1" y="71.1">5.200</text>
<text x="64.4" y="98.9">TOP VIEW</text>
<text x="24.4" y="107.7">.375</text>
<text x="62.8" y="112.7">FRONT VIEW</text>
<text x="132" y="112.7">RIGHT SIDE VIEW</text>
<text x="169.4" y="109.1">.120</text>
<text x="214.4" y="149.2">ISOMETRIC VIEW</text>
<text x="202.8" y="176.7">ALUMINUM 6061-T6 PER AMS-QQ-A-250/11</text>
<text x="202.8" y="185.2">CHEM FILM PER MIL-DTL-5541 TYPE II CLASS 3, CLEAR</text>
</g>
<g font-size="2.2">
<text x="120.4" y="50.8">10X Ø.201 THRU</text>
<text x="120.4" y="64.8">R.38 CORNERS TYP</text>
<text x="120.4" y="70.8">GROUND PAD Ø.75, 1/4-20 UNC-2B THRU</text>
<text x="120.4" y="97.9">CONNECTOR CUTOUT 2.12 X 1.06</text>
<text x="202.8" y="203.6">S. VOSS</text>
<text x="223.8" y="203.6">2026-08-18</text>
<text x="242.1" y="203.6">1:2</text>
<text x="255" y="203.6">1 OF 1</text>
</g>
<g font-size="2.1">
<text x="25.5" y="9">8</text>
<text x="58" y="9">7</text>
<text x="90.4" y="9">6</text>
<text x="122.9" y="9">5</text>
<text x="155.3" y="9">4</text>
<text x="187.8" y="9">3</text>
<text x="220.2" y="9">2</text>
<text x="252.7" y="9">1</text>
<text x="7.3" y="35.1">D</text>
<text x="270.5" y="35.1">D</text>
<text x="7.3" y="84.1">C</text>
<text x="270.5" y="84.1">C</text>
<text x="7.4" y="133.2">B</text>
<text x="270.6" y="133.2">B</text>
<text x="7.4" y="182.2">A</text>
<text x="270.6" y="182.2">A</text>
<text x="25.5" y="208.7">8</text>
<text x="58" y="208.7">7</text>
<text x="90.4" y="208.7">6</text>
<text x="122.9" y="208.7">5</text>
<text x="155.3" y="208.7">4</text>
<text x="187.8" y="208.7">3</text>
<text x="220.2" y="208.7">2</text>
<text x="252.7" y="208.7">1</text>
</g>
<g font-size="2">
<text x="180.8" y="22.2">A</text>
<text x="189.3" y="22.2">INITIAL RELEASE</text>
<text x="240.1" y="22.2">2026-08-18</text>
<text x="257" y="22.2">V</text>
<text x="166.5" y="163.9">.XX ±.01</text>
<text x="166.5" y="166.4">.XXX ±.005</text>
<text x="166.5" y="168.8">ANGLES ±0.5°</text>
</g>
<g font-size="1.9">
<text x="182.2" y="18.4">REV</text>
<text x="207.2" y="18.4">DESCRIPTION</text>
<text x="245" y="18.4">DATE</text>
<text x="259.4" y="18.4">APPR</text>
</g>
<g font-size="1.8">
<text x="165.1" y="156.3">UNLESS OTHERWISE SPECIFIED:</text>
<text x="165.1" y="158.8">DIMENSIONS ARE IN INCHES</text>
<text x="165.1" y="161.4">TOLERANCES:</text>
<text x="165.1" y="171.8">INTERPRET PER ASME Y14.5-2018</text>
<text x="165.1" y="174.2">BREAK SHARP EDGES</text>
<text x="165.1" y="176.6">DO NOT SCALE DRAWING</text>
</g>
<g font-size="1.7" fill="#6b707a">
<text x="202.8" y="163.8">TITLE</text>
<text x="202.8" y="172.9">MATERIAL</text>
<text x="202.8" y="181.4">FINISH</text>
<text x="202.8" y="189.9">SIZE</text>
<text x="212.3" y="189.9">DWG NO.</text>
<text x="257" y="189.9">REV</text>
<text x="202.8" y="199.7">DRAWN</text>
<text x="223.8" y="199.7">DATE</text>
<text x="242.1" y="199.7">SCALE</text>
<text x="255" y="199.7">SHEET</text>
</g>
<text font-size="1.7" x="171.6" y="204.8">THIRD ANGLE PROJECTION</text>
</svg>
